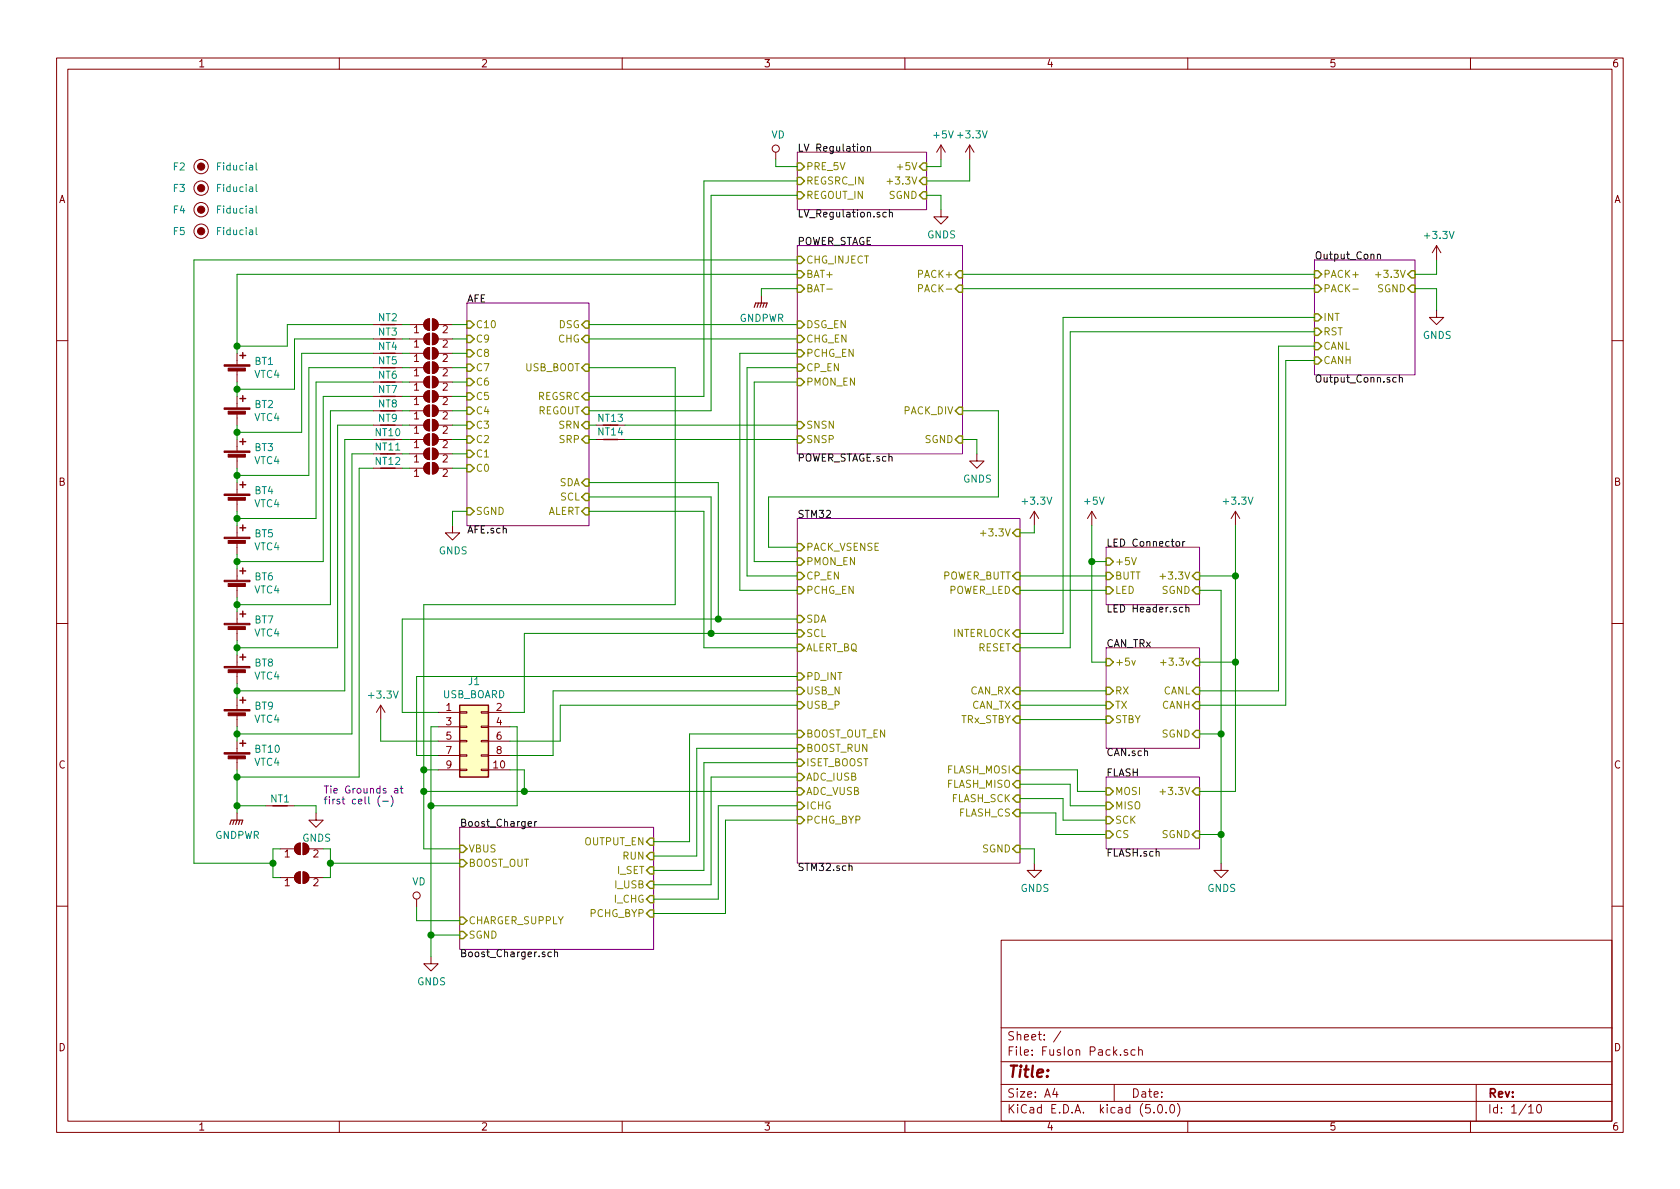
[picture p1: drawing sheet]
<svg xmlns="http://www.w3.org/2000/svg" width="297mm" height="210mm" viewBox="0 0 297 210" stroke-linecap="round" stroke-linejoin="round" font-family="sans-serif">
<g fill="none" stroke="#840000" stroke-width=".18">
<path d="M10 10.3h277v189.9h-277zM12 12.2h273v186.1h-273zM60 10.3v1.9M110 10.3v1.9M160 10.3v1.9M210 10.3v1.9M260 10.3v1.9M137.2 26.9v1.3M166.4 37.1v1.2h1.2l-1.2 1.3-1.3-1.3h1.3M166.4 25.6l-.8 1.3M166.4 25.6v2.6M166.4 25.6l.7 1.3"/>
<path d="M171.4 25.6l-.7 1.3M171.4 25.6v2.6M171.4 25.6l.8 1.3M66 57.4h5.1M66 59.9h5.1M72.4 57.4h2.5M72.4 59.9h2.5M75.2 56.7l.4-.3h.3v2a1.03 1.03 0 0 1-.9-.6 1.03 1.03 0 0 1 .2-1.1zM75.2 59.3l.4-.3 .3-.1v2.1a1.03 1.03 0 0 1-.9-.6 1.03 1.03 0 0 1 .2-1.1zM76.5 56.4a1.02 1.02 0 0 1 1 1 1.02 1.02 0 0 1-1 1zM76.5 58.9a1.02 1.02 0 0 1 1 1 1.02 1.02 0 0 1-1 1.1zM77.5 57.4h2.5"/>
<path d="M77.5 59.9h2.5M134.6 52.3v1.3M254 54.9v1.2h1.3l-1.3 1.3-1.3-1.3h1.3M254 43.4l-.8 1.3M254 43.4v2.6M254 43.4l.8 1.3M10 60.2h2M41.9 62.5v2M41.9 65.5v2.1M41.9 70.1v2M41.9 73.1v2.1M41.9 77.7v2.1"/>
<path d="M66 62.5h5.1M66 65h5.1M66 67.6h5.1M66 70.1h5.1M66 72.6h5.1M66 75.2h5.1M72.4 77.7h2.5M72.4 62.5h2.5M72.4 65h2.5M72.4 67.6h2.5M72.4 70.1h2.5M72.4 72.6h2.5"/>
<path d="M72.4 75.2h2.5M75.2 61.8l.4-.3h.3v2a1.03 1.03 0 0 1-.9-.6 1.03 1.03 0 0 1 .2-1.1zM75.2 66.9l.4-.3 .3-.1v2.1a1.03 1.03 0 0 1-.9-.6 1.03 1.03 0 0 1 .2-1.1zM75.2 72l.4-.3 .3-.1v2.1a1.03 1.03 0 0 1-.9-.6 1.03 1.03 0 0 1 .2-1.1zM75.2 74.5l.4-.3h.3v2a1.03 1.03 0 0 1-.9-.6 1.03 1.03 0 0 1 .2-1.1zM75.2 77.1l.4-.3 .3-.1v2a1.03 1.03 0 0 1-.9-.6 1.03 1.03 0 0 1 .2-1zM75.2 79.6l.4-.3 .3-.1v2.1a1.03 1.03 0 0 1-.9-.6 1.03 1.03 0 0 1 .2-1.1zM75.3 64.2l.6-.2v2a1.02 1.02 0 0 1-.9-.6 1.02 1.02 0 0 1 .3-1.2zM75.3 69.3l.6-.2v2a1.02 1.02 0 0 1-.9-.7 1.02 1.02 0 0 1 .3-1.1zM76.5 61.5a1.02 1.02 0 0 1 1 1 1.02 1.02 0 0 1-1 1zM76.5 64a1.02 1.02 0 0 1 1 1 1.02 1.02 0 0 1-1 1zM76.5 66.5a1.02 1.02 0 0 1 1 1.1 1.02 1.02 0 0 1-1 1z"/>
<path d="M76.5 69.1a1.02 1.02 0 0 1 1 1 1.02 1.02 0 0 1-1 1zM76.5 71.6a1.02 1.02 0 0 1 1 1 1.02 1.02 0 0 1-1 1.1zM76.5 74.2a1.02 1.02 0 0 1 1 1 1.02 1.02 0 0 1-1 1zM76.5 76.7a1.02 1.02 0 0 1 1 1 1.02 1.02 0 0 1-1 1zM76.5 79.2a1.02 1.02 0 0 1 1 1.1 1.02 1.02 0 0 1-1 1zM77.5 77.7h2.5M77.5 62.5h2.5M77.5 65h2.5M77.5 67.6h2.5M77.5 70.1h2.5M77.5 72.6h2.5M77.5 75.2h2.5"/>
<path d="M105.4 77.7h5.1M285 60.2h2M41.9 80.8v2M41.9 85.3v2.1M41.9 88.4v2M41.9 93v2M41.9 96v2M68.6 80.3h2.5M72.4 80.3h2.5M72.4 82.8h2.5M75.2 82.1l.4-.3h.3v2a1.03 1.03 0 0 1-.9-.6 1.03 1.03 0 0 1 .2-1.1zM76.5 81.8a1.02 1.02 0 0 1 1 1 1.02 1.02 0 0 1-1 1z"/>
<path d="M77.5 80.3h2.5M77.5 82.8h2.5M80 93v1.2h1.3l-1.3 1.3-1.3-1.3h1.3M172.7 80.3v1.2h1.3l-1.3 1.3-1.3-1.3h1.3M182.9 90.4l-.8 1.3M182.9 90.4v2.6M182.9 90.4l.7 1.3M193 90.4l-.7 1.3M193 90.4v2.6M193 90.4l.8 1.3M218.4 90.4l-.7 1.3M218.4 90.4v2.6"/>
<path d="M218.4 90.4l.8 1.3M10 110.3h2M41.9 100.6v2M41.9 103.6v2.1M41.9 108.2v2M41.9 111.2v2.1M41.9 115.8v2.1M41.9 118.9v2M285 110.3h2M41.9 123.4v2.1M41.9 126.5v2M41.9 131.1v2"/>
<path d="M41.9 134.1v2M67.3 124.7l-.8 1.3M67.3 124.7v2.5M67.3 124.7l.8 1.3M77.5 126h3.8M77.5 136.1h3.8M77.5 128.5h3.8M77.5 131.1h3.8M77.5 133.6h3.8M81.3 136h1.2v.3h-1.2zM81.3 133.5h1.2v.2h-1.2zM81.3 130.9h1.2v.3h-1.2z"/>
<path d="M81.3 128.4h1.2v.2h-1.2zM81.3 125.9h1.2v.2h-1.2zM85.1 136h1.3v.3h-1.3zM85.1 133.5h1.3v.2h-1.3zM85.1 130.9h1.3v.3h-1.3zM85.1 128.4h1.3v.2h-1.3zM85.1 125.9h1.3v.2h-1.3zM86.4 126h3.8M86.4 136.1h3.8M86.4 128.5h3.8M86.4 131.1h3.8M86.4 133.6h3.8"/>
<path d="M41.9 143.8v1.2M47 142.5h5.1M49.5 150.1h2.6M49.5 155.2h2.6M52.3 149.4l.4-.3h.4v2a1.03 1.03 0 0 1-.9-.6 1.03 1.03 0 0 1 .1-1.1zM52.3 154.5l.4-.3h.4v2a1.03 1.03 0 0 1-.9-.6 1.03 1.03 0 0 1 .1-1.1zM53.6 149.1a1.02 1.02 0 0 1 1 1 1.02 1.02 0 0 1-1 1zM53.6 154.2a1.02 1.02 0 0 1 1 1 1.02 1.02 0 0 1-1 1zM54.6 150.1h2.5M54.6 155.2h2.5M55.9 143.8v1.2h1.2l-1.2 1.3-1.3-1.3h1.3M73.7 159v1.3"/>
<path d="M182.9 152.6v1.3h1.2l-1.2 1.3-1.3-1.3h1.3M215.9 152.6v1.3h1.3l-1.3 1.3-1.3-1.3h1.3M10 160.2h2M76.2 169.2v1.2h1.3l-1.3 1.3-1.3-1.3h1.3M177 166.3h108v32h-108zM285 160.2h2M60 198.3v1.9M110 198.3v1.9M160 198.3v1.9M177 194.8h108M177 191.8h108M177 187.8h108"/>
<path d="M177 181.8h108M186.5 192.5l-.4 1h1M186.8 193v1M187.6 182.3l-1.3 2M197 191.8v3M199.3 185.7a.37 .37 0 0 0-.5 .1v.2l.5 .2 .1 .1-.2 .3-.4-.1M200.7 185.7l-.4-.1-.3 .3 .1 .6 .2 .1 .4-.1M201.3 185.7h.1a.37 .37 0 0 1 .6 .1v.8M201.3 185.1v1.5M204 196.7v.1M204.8 195.5l.4-.2a.94 .94 0 0 1 0 1.5 .79 .79 0 0 1-.4-1.3zM206.2 196.7v.1"/>
<path d="M207 195.4l.3-.1a.94 .94 0 0 1 0 1.5 .82 .82 0 0 1-.3-1.4zM208.2 195.1a1.71 1.71 0 0 1 0 2.3M210 198.3v1.9M260 198.3v1.9M261 191.8v6.5M270.3 195.8l.4-.5v1.5M270.3 196.8h.8M271.8 195.5l.4-.2a.94 .94 0 0 1 0 1.5 .79 .79 0 0 1-.4-1.3z"/>
<circle cx="35.6" cy="37.1" r="1.27"/>
<circle cx="35.6" cy="29.5" r="1.27"/>
<circle cx="35.6" cy="33.3" r="1.27"/>
<circle cx="137.2" cy="26.3" r=".63"/>
<circle cx="35.6" cy="40.9" r="1.27"/>
<circle cx="73.7" cy="158.4" r=".63"/>
</g>
<path d="M141 26.9h22.8v10.2h-22.8zM82.5 53.6h21.6v39.4h-21.6zM141 43.4h29.2v36.9h-29.2zM232.4 46h17.8v20.3h-17.8zM141 91.7h39.3v60.9h-39.3zM195.6 96.8h16.5v10.1h-16.5zM195.6 114.5h16.5v17.8h-16.5zM195.6 137.4h16.5v12.7h-16.5zM81.3 146.3h34.3v21.6h-34.3z" fill="none" stroke="#840084" stroke-width=".18"/>
<g fill="none" stroke="#848400" stroke-width=".25">
<path d="M141 31.4h.6l.6 .6-.6 .6h-.6zM141 33.9h.6l.6 .6-.6 .7h-.6zM141 28.8h.6l.6 .7-.6 .6h-.6zM163.2 33.9h.6v1.3h-.6l-.6-.7zM163.2 28.8h.6v1.3h-.6l-.6-.6zM163.2 31.4h.6v1.2h-.6l-.6-.6zM82.5 56.8h.7l.6 .6-.6 .6h-.7zM82.5 59.3h.7l.6 .6-.6 .7h-.7zM103.5 59.3h.6v1.3h-.6l-.6-.7zM103.5 56.8h.6v1.2h-.6l-.6-.6zM141 59.3h.6l.6 .6-.6 .7h-.6zM141 56.8h.6l.6 .6-.6 .6h-.6z"/>
<path d="M141 50.4h.6l.6 .6-.6 .7h-.6zM141 47.9h.6l.6 .6-.6 .6h-.6zM141 45.3h.6l.6 .7-.6 .6h-.6zM169.5 47.9h.7v1.2h-.7l-.6-.6zM169.5 50.4h.7v1.3h-.7l-.6-.7zM232.4 47.9h.6l.7 .6-.7 .6h-.6zM232.4 50.4h.6l.7 .6-.7 .7h-.6zM232.4 55.5h.6l.7 .6-.7 .7h-.6zM232.4 58h.6l.7 .7-.7 .6h-.6zM249.6 47.9h.6v1.2h-.6l-.7-.6zM249.6 50.4h.6v1.3h-.6l-.7-.7zM82.5 61.8h.7l.6 .7-.6 .6h-.7z"/>
<path d="M82.5 64.4h.7l.6 .6-.6 .7h-.7zM82.5 66.9h.7l.6 .7-.6 .6h-.7zM82.5 69.5h.7l.6 .6-.6 .6h-.7zM82.5 72h.7l.6 .6-.6 .7h-.7zM82.5 74.5h.7l.6 .7-.6 .6h-.7zM82.5 77.1h.7l.6 .6-.6 .7h-.7zM82.5 79.6h.7l.6 .7-.6 .6h-.7zM103.5 77.1h.6v1.3h-.6l-.6-.7zM103.5 74.5h.6v1.3h-.6l-.6-.6zM103.5 69.5h.6v1.2h-.6l-.6-.6zM103.5 72h.6v1.3h-.6l-.6-.7zM103.5 64.4h.6v1.3h-.6l-.6-.7z"/>
<path d="M141 64.4h.6l.6 .6-.6 .7h-.6zM141 66.9h.6l.6 .7-.6 .6h-.6zM141 61.8h.6l.6 .7-.6 .6h-.6zM141 77.1h.6l.6 .6-.6 .7h-.6zM141 74.5h.6l.6 .7-.6 .6h-.6zM169.5 77.1h.7v1.3h-.7l-.6-.7zM169.5 72h.7v1.3h-.7l-.6-.7zM232.4 63.1h.6l.7 .6-.7 .7h-.6zM232.4 60.6h.6l.7 .6-.7 .6h-.6zM82.5 82.2h.7l.6 .6-.6 .6h-.7zM82.5 89.8h.7l.6 .6-.6 .7h-.7zM103.5 84.7h.6v1.3h-.6l-.6-.7z"/>
<path d="M103.5 87.2h.6v1.3h-.6l-.6-.6zM103.5 89.8h.6v1.3h-.6l-.6-.7zM141 96.1h.6l.6 .7-.6 .6h-.6zM141 98.7h.6l.6 .6-.6 .6h-.6zM179.7 93.6h.6v1.3h-.6l-.6-.7zM195.6 98.7h.6l.6 .6-.6 .6h-.6zM141 111.4h.6l.6 .6-.6 .6h-.6zM141 108.8h.6l.6 .7-.6 .6h-.6zM141 101.2h.6l.6 .6-.6 .7h-.6zM141 103.8h.6l.6 .6-.6 .6h-.6zM141 113.9h.6l.6 .6-.6 .7h-.6zM141 119h.6l.6 .6-.6 .7h-.6z"/>
<path d="M179.7 103.8h.6v1.2h-.6l-.6-.6zM179.7 101.2h.6v1.3h-.6l-.6-.7zM179.7 113.9h.6v1.3h-.6l-.6-.7zM179.7 111.4h.6v1.2h-.6l-.6-.6zM195.6 116.5h.6l.6 .6-.6 .6h-.6zM195.6 103.8h.6l.6 .6-.6 .6h-.6zM195.6 101.2h.6l.6 .6-.6 .7h-.6zM211.5 116.5h.6v1.2h-.6l-.7-.6zM211.5 103.8h.6v1.2h-.6l-.7-.6zM211.5 101.2h.6v1.3h-.6l-.7-.7zM141 134.2h.6l.6 .7-.6 .6h-.6zM141 139.3h.6l.6 .6-.6 .7h-.6z"/>
<path d="M141 136.8h.6l.6 .6-.6 .6h-.6zM141 131.7h.6l.6 .6-.6 .7h-.6zM141 129.2h.6l.6 .6-.6 .6h-.6zM141 124.1h.6l.6 .6-.6 .6h-.6zM141 121.5h.6l.6 .7-.6 .6h-.6zM179.7 121.5h.6v1.3h-.6l-.6-.6zM179.7 124.1h.6v1.2h-.6l-.6-.6zM179.7 138h.6v1.3h-.6l-.6-.6zM179.7 135.5h.6v1.3h-.6l-.6-.7zM179.7 126.6h.6v1.3h-.6l-.6-.7zM195.6 126.6h.6l.6 .6-.6 .7h-.6zM195.6 124.1h.6l.6 .6-.6 .6h-.6z"/>
<path d="M195.6 121.5h.6l.6 .7-.6 .6h-.6zM195.6 139.3h.6l.6 .6-.6 .7h-.6zM211.5 129.2h.6v1.2h-.6l-.7-.6zM211.5 124.1h.6v1.2h-.6l-.7-.6zM211.5 121.5h.6v1.3h-.6l-.7-.6zM211.5 139.3h.6v1.3h-.6l-.7-.7zM81.3 149.5h.6l.6 .6-.6 .6h-.6zM81.3 152h.6l.6 .6-.6 .7h-.6zM114.9 150.7h.7v1.3h-.7l-.6-.6zM114.9 148.2h.7v1.3h-.7l-.6-.7zM114.9 153.3h.7v1.3h-.7l-.6-.7zM114.9 155.8h.7v1.3h-.7l-.6-.6z"/>
<path d="M114.9 158.4h.7v1.2h-.7l-.6-.6zM141 141.9h.6l.6 .6-.6 .6h-.6zM141 144.4h.6l.6 .6-.6 .7h-.6zM179.7 140.6h.6v1.3h-.6l-.6-.7zM179.7 143.1h.6v1.3h-.6l-.6-.6zM179.7 149.5h.6v1.2h-.6l-.6-.6zM195.6 141.9h.6l.6 .6-.6 .6h-.6zM195.6 144.4h.6l.6 .6-.6 .7h-.6zM195.6 146.9h.6l.6 .7-.6 .6h-.6zM211.5 146.9h.6v1.3h-.6l-.7-.6zM81.3 164.7h.6l.6 .6-.6 .7h-.6zM81.3 162.2h.6l.6 .6-.6 .6h-.6z"/>
<path d="M114.9 160.9h.7v1.3h-.7l-.6-.7z"/>
</g>
<g fill="none" stroke="#008400" stroke-width=".18">
<path d="M137.2 28.2v1.3h3.8M141 34.5h-15.3v38.1h-21.6M141 32h-16.5v38.1h-20.4M163.8 34.5h2.6v2.6M166.4 28.2v1.3h-2.6M171.4 28.2v3.8h-7.6M66 57.4h-15.2v3.8h-8.9M66 59.9h-13.9v8.9h-10.2M71.1 57.4h1.3M71.1 59.9h1.3M80 57.4h2.5M80 59.9h2.5"/>
<path d="M104.1 57.4h36.9M104.1 59.9h36.9M141 48.5h-99.1v14M141 51h-6.4v1.3M141 46h-106.7v106.6h14M170.2 48.5h62.2M170.2 51h62.2M232.4 56.1h-44.4v55.9h-7.7M232.4 58.7h-43.2v55.8h-8.9M250.2 51h3.8v3.9M254 46v2.5h-3.8M41.9 67.6v2.5"/>
<path d="M41.9 75.2v2.5M66 72.6h-7.6v34.3h-16.5M66 70.1h-8.9v29.2h-15.2M66 67.6h-10.1v24.1h-14M66 65h-11.4v19.1h-12.7M66 62.5h-12.7v13.9h-11.4M66 75.2h-6.3v39.3h-17.8M66 77.7h-5v44.5h-19.1M71.1 72.6h1.3M71.1 67.6h1.3M71.1 65h1.3M71.1 62.5h1.3"/>
<path d="M71.1 70.1h1.3M71.1 77.7h1.3M71.1 75.2h1.3M80 72.6h2.5M80 67.6h2.5M80 65h2.5M80 62.5h2.5M80 70.1h2.5M80 77.7h2.5M80 75.2h2.5M104.1 65h15.3v41.9h-44.5v43.2h6.4M104.1 77.7h1.3"/>
<path d="M104.1 75.2h1.3M110.5 77.7h30.5M110.5 75.2h30.5M141 67.6h-7.7v31.7h7.7M141 65h-8.9v36.8h8.9M141 62.5h-10.2v41.9h10.2M170.2 72.6h6.3v15.3h-40.6v8.9h5.1M170.2 77.7h2.5v2.6M232.4 61.2h-6.3v61h-14M232.4 63.7h-5.1v61h-15.2M41.9 82.8v2.5M41.9 90.4v2.6"/>
<path d="M41.9 98v2.6M66 80.3h-3.8v49.5h-20.3M66 82.8h-2.5v54.6h-21.6M71.1 80.3h1.3M71.1 82.8h1.3M80 80.3h2.5M80 82.8h2.5M82.5 90.4h-2.5v2.6M104.1 87.9h21.6v24.1M104.1 90.4h20.4v24.1h16.5M104.1 85.3h22.9v24.2M182.9 93v1.2h-2.6"/>
<path d="M193 99.3h2.6M193 93v24.1h2.6M218.4 93v46.9h-6.3M41.9 105.7v2.5M41.9 113.3v2.5M141 109.5h-69.9v16.5h6.4M141 112h-48.3v14h-2.5M141 119.6h-67.3v14h3.8M180.3 101.8h15.3M180.3 104.4h15.3M212.1 101.8h6.3M212.1 104.4h3.8v48.2"/>
<path d="M212.1 117.1h6.3M41.9 120.9v2.5M41.9 128.5v2.6M41.9 136.1v7.7M67.3 127.2v3.9h10.2M74.9 136.1h2.6M74.9 139.9h66.1M77.5 128.5h-1.3v40.7M90.2 136.1h2.5v3.8M90.2 128.5h1.2v14h-15.2M141 137.4h-15.3v19.1h-10.1M141 134.9h-16.5v19h-8.9"/>
<path d="M141 122.2h-43.2v11.4h-7.6M141 124.7h-41.9v6.4h-8.9M141 129.8h-19.1v19h-6.3M141 132.3h-17.8v19.1h-7.6M180.3 122.2h15.3M180.3 124.7h15.3M180.3 127.2h15.3M180.3 136.1h10.2v3.8h5.1M180.3 138.7h8.9v3.8h6.4M212.1 129.8h3.8M41.9 142.5h5.1M49.5 150.1h-1.2v5.1h1.2"/>
<path d="M52.1 142.5h3.8v1.3M57.1 150.1h1.3v5.1h-1.3M58.4 152.6h22.9M141 142.5h-14v16.5h-11.4M141 145h-12.7v16.5h-12.7M180.3 141.2h7.7v3.8h7.6M180.3 143.8h6.4v3.8h8.9M180.3 150.1h2.6v2.5M212.1 147.6h3.8M73.7 160.3v2.5h7.6M76.2 165.3h5.1"/>
</g>
<g fill="none" stroke="#840000" stroke-width=".25">
<path d="M42.4 78.1h1M42.4 70.5h1M42.4 62.9h1M42.9 62.4v1M42.9 70v1M42.9 77.6v1M106.7 77.7h2.5M42.4 93.3h1M42.4 85.7h1M42.9 85.2v1M42.9 92.8v1M42.4 116.2h1"/>
<path d="M42.4 108.6h1M42.4 101h1M42.9 100.5v1M42.9 108.1v1M42.9 115.7v1M42.4 131.4h1M42.4 123.8h1M42.9 123.3v1M42.9 130.9v1M81.3 124.7h5.1v12.7h-5.1z"/>
</g>
<g fill="none" stroke="#000" stroke-width=".18">
<path d="M152.3 26l.3-.1 .2 .2-.1 .6h-.3l-.2-.1zM153.4 26l.1-.1 .3 .1 .1 .7M153.4 25.9v.8M156.7 37.6l-.4-.1-.2 .3 .1 .5h.5M157.3 37.7l.1-.2 .3 .1 .1 .8M157.3 37.1v1.3M243.5 45.1l.2-.1h.3l.1 .8M243.5 45v.8M246.9 66.8l-.4-.1-.2 .3 .1 .5h.5M247.4 66.9l.2-.2 .3 .1 .1 .8M247.4 66.3v1.3M208 95.9l.2-.1 .3 .1 .1 .5-.1 .1-.3 .1-.2-.1z"/>
<path d="M209.1 95.8v.8M209.5 95.8l-.4 .2M209.1 107.4h-.3l-.3 .2 .1 .6h.5M209.7 107.5l.2-.1h.3v.8M209.7 107v1.2M93.4 145.7l.6-.1-.1-.3h-.4l-.1 .2v.6h.5M94.5 145.3v.8M94.9 145.3h-.3l-.1 .2M150.1 153.2l.2-.1 .3 .1v.7M97.5 168.4l-.4-.1-.2 .3 .1 .5h.5M98 168.5l.2-.2 .3 .1 .1 .8M98 167.9v1.3"/>
</g>
<path d="M156.8 32.1h1M146.2 51.1h.9M162.4 51l.7-.1v-.4l-.2-.2h-.5v1.3M239.2 51.1h1M243.2 48.6h1M173.4 94.3h.9M200.1 98.6l.4 1.3 .4-1.3M200.1 116.8l.3 .8 .3-.8M205.1 101.9h1M205.2 117.2h1M205.1 140h1" fill="none" stroke="#848400" stroke-width=".18"/>
<g fill="#008400" stroke="#008400" stroke-width=".25">
<circle cx="215.9" cy="129.8" r=".51"/>
<circle cx="215.9" cy="147.6" r=".51"/>
<circle cx="218.4" cy="101.8" r=".51"/>
<circle cx="218.4" cy="117.1" r=".51"/>
<circle cx="127" cy="109.5" r=".51"/>
<circle cx="125.7" cy="112" r=".51"/>
<circle cx="74.9" cy="139.9" r=".51"/>
<circle cx="41.9" cy="68.8" r=".51"/>
<circle cx="41.9" cy="76.4" r=".51"/>
<circle cx="41.9" cy="84.1" r=".51"/>
<circle cx="41.9" cy="91.7" r=".51"/>
<circle cx="41.9" cy="99.3" r=".51"/>
<circle cx="41.9" cy="106.9" r=".51"/>
<circle cx="41.9" cy="114.5" r=".51"/>
<circle cx="41.9" cy="122.2" r=".51"/>
<circle cx="41.9" cy="129.8" r=".51"/>
<circle cx="41.9" cy="137.4" r=".51"/>
<circle cx="41.9" cy="61.2" r=".51"/>
<circle cx="41.9" cy="142.5" r=".51"/>
<circle cx="48.3" cy="152.6" r=".51"/>
<circle cx="193" cy="99.3" r=".51"/>
<circle cx="76.2" cy="142.5" r=".51"/>
<circle cx="76.2" cy="165.3" r=".51"/>
<circle cx="58.4" cy="152.6" r=".51"/>
<circle cx="74.9" cy="136.1" r=".51"/>
<circle cx="92.7" cy="139.9" r=".51"/>
</g>
<path d="M81.3 124.7h5.1v12.7h-5.1z" fill="#ffffc2" stroke="#ffffc2" stroke-width=".18"/>
<path d="M133.3 54.4l.3-.8h2l-.2 .8M134.1 53.6l-.2 .8M134.6 53.6l-.2 .8M135.1 53.6l-.2 .8M40.6 145.8l.3-.8h2l-.2 .8M41.4 145l-.3 .8M41.9 145l-.2 .8M42.4 145l-.2 .8" fill="none" stroke="#840000" stroke-width=".2"/>
<g fill="#840000" stroke="#840000" stroke-width=".18">
<path d="M39.6 133.1h4.6v.2h-4.6z"/>
<path d="M40.3 133.7h3.1v.5h-3.1z"/>
<path d="M39.6 125.5h4.6v.2h-4.6z"/>
<path d="M40.3 126.1h3.1v.5h-3.1z"/>
<path d="M39.6 117.9h4.6v.2h-4.6z"/>
<path d="M40.3 118.4h3.1v.5h-3.1z"/>
<path d="M39.6 110.2h4.6v.3h-4.6z"/>
<path d="M40.3 110.8h3.1v.5h-3.1z"/>
<path d="M39.6 102.6h4.6v.3h-4.6z"/>
<path d="M40.3 103.2h3.1v.5h-3.1z"/>
<path d="M39.6 95h4.6v.2h-4.6z"/>
<path d="M40.3 95.6h3.1v.5h-3.1z"/>
<path d="M39.6 87.4h4.6v.2h-4.6z"/>
<path d="M40.3 88h3.1v.5h-3.1z"/>
<path d="M39.6 79.8h4.6v.2h-4.6z"/>
<path d="M40.3 80.3h3.1v.5h-3.1z"/>
<path d="M39.6 72.1h4.6v.3h-4.6z"/>
<path d="M40.3 72.7h3.1v.5h-3.1z"/>
<path d="M39.6 64.5h4.6v.3h-4.6z"/>
<path d="M40.3 65.1h3.1v.5h-3.1z"/>
<path d="M75.2 56.7l.4-.3h.3v2a1.03 1.03 0 0 1-.9-.6 1.03 1.03 0 0 1 .2-1.1z"/>
<path d="M76.5 56.4a1.02 1.02 0 0 1 1 1 1.02 1.02 0 0 1-1 1z"/>
<path d="M75.2 59.3l.4-.3 .3-.1v2.1a1.03 1.03 0 0 1-.9-.6 1.03 1.03 0 0 1 .2-1.1z"/>
<path d="M76.5 58.9a1.02 1.02 0 0 1 1 1 1.02 1.02 0 0 1-1 1.1z"/>
<path d="M75.2 61.8l.4-.3h.3v2a1.03 1.03 0 0 1-.9-.6 1.03 1.03 0 0 1 .2-1.1z"/>
<path d="M76.5 61.5a1.02 1.02 0 0 1 1 1 1.02 1.02 0 0 1-1 1z"/>
<path d="M75.3 64.2l.6-.2v2a1.02 1.02 0 0 1-.9-.6 1.02 1.02 0 0 1 .3-1.2z"/>
<path d="M76.5 64a1.02 1.02 0 0 1 1 1 1.02 1.02 0 0 1-1 1z"/>
<path d="M75.2 66.9l.4-.3 .3-.1v2.1a1.03 1.03 0 0 1-.9-.6 1.03 1.03 0 0 1 .2-1.1z"/>
<path d="M76.5 66.5a1.02 1.02 0 0 1 1 1.1 1.02 1.02 0 0 1-1 1z"/>
<path d="M75.3 69.3l.6-.2v2a1.02 1.02 0 0 1-.9-.7 1.02 1.02 0 0 1 .3-1.1z"/>
<path d="M76.5 69.1a1.02 1.02 0 0 1 1 1 1.02 1.02 0 0 1-1 1z"/>
<path d="M75.2 72l.4-.3 .3-.1v2.1a1.03 1.03 0 0 1-.9-.6 1.03 1.03 0 0 1 .2-1.1z"/>
<path d="M76.5 71.6a1.02 1.02 0 0 1 1 1 1.02 1.02 0 0 1-1 1.1z"/>
<path d="M75.2 74.5l.4-.3h.3v2a1.03 1.03 0 0 1-.9-.6 1.03 1.03 0 0 1 .2-1.1z"/>
<path d="M76.5 74.2a1.02 1.02 0 0 1 1 1 1.02 1.02 0 0 1-1 1z"/>
<path d="M75.2 77.1l.4-.3 .3-.1v2a1.03 1.03 0 0 1-.9-.6 1.03 1.03 0 0 1 .2-1z"/>
<path d="M76.5 76.7a1.02 1.02 0 0 1 1 1 1.02 1.02 0 0 1-1 1z"/>
<path d="M75.2 79.6l.4-.3 .3-.1v2.1a1.03 1.03 0 0 1-.9-.6 1.03 1.03 0 0 1 .2-1.1z"/>
<path d="M76.5 79.2a1.02 1.02 0 0 1 1 1.1 1.02 1.02 0 0 1-1 1z"/>
<path d="M75.2 82.1l.4-.3h.3v2a1.03 1.03 0 0 1-.9-.6 1.03 1.03 0 0 1 .2-1.1z"/>
<path d="M76.5 81.8a1.02 1.02 0 0 1 1 1 1.02 1.02 0 0 1-1 1z"/>
<path d="M52.3 149.4l.4-.3h.4v2a1.03 1.03 0 0 1-.9-.6 1.03 1.03 0 0 1 .1-1.1z"/>
<path d="M53.6 149.1a1.02 1.02 0 0 1 1 1 1.02 1.02 0 0 1-1 1z"/>
<path d="M52.3 154.5l.4-.3h.4v2a1.03 1.03 0 0 1-.9-.6 1.03 1.03 0 0 1 .1-1.1z"/>
<path d="M53.6 154.2a1.02 1.02 0 0 1 1 1 1.02 1.02 0 0 1-1 1z"/>
<circle cx="35.6" cy="29.5" r=".63"/>
<circle cx="35.6" cy="33.3" r=".63"/>
<circle cx="35.6" cy="37.1" r=".63"/>
<circle cx="35.6" cy="40.9" r=".63"/>
</g>
<path d="M69.8 139.5h.5v.8M70.3 139.7l-.4 .1-.2 .1 .1 .3h.5M70.8 139.4h.4M70.9 139v1.1l.3 .2M67.2 140.7a1.47 1.47 0 0 0 0 1.9M67.7 141.7h1M69.1 140.7a1.47 1.47 0 0 1 0 1.9" fill="none" stroke="#0000c2" stroke-width=".18"/>
<path d="M45.3 28.8v1.1l.2 .2M45.3 32.6v1.1l.2 .2M45.3 36.4v1.1l.2 .2M45.3 40.2v1.1l.2 .2" fill="none" stroke="#008484" stroke-width=".18"/>
<text font-size="2.8" fill="#840000" x="178" y="190.5">Title:</text>
<g font-size="2.1" fill="#840000">
<text x="178" y="184">Sheet: /</text>
<text x="178" y="186.7">File: FusIon Pack.sch</text>
<text x="178" y="196.9">KiCad E.D.A. kicad (5.0.0)</text>
<text x="178" y="194.1">Size: A4</text>
<text x="200" y="194.1">Date:</text>
<text x="263" y="194.1">Rev:</text>
<text x="263" y="196.9">Id: 1/10</text>
</g>
<g font-size="1.8" fill="#840000">
<text x="35" y="11.9">1</text>
<text x="85" y="11.9">2</text>
<text x="135" y="11.9">3</text>
<text x="185" y="11.9">4</text>
<text x="235" y="11.9">5</text>
<text x="285" y="11.9">6</text>
<text x="10.4" y="35.9">A</text>
<text x="285.4" y="35.9">A</text>
<text x="73.2" y="58.9">1</text>
<text x="78.3" y="58.9">2</text>
<text x="73.2" y="61.5">1</text>
<text x="73.2" y="64">1</text>
<text x="78.3" y="61.5">2</text>
<text x="78.3" y="64">2</text>
<text x="73.2" y="66.5">1</text>
<text x="73.2" y="69.1">1</text>
<text x="73.2" y="71.6">1</text>
<text x="78.3" y="66.5">2</text>
<text x="78.3" y="69.1">2</text>
<text x="78.3" y="71.6">2</text>
<text x="73.2" y="74.2">1</text>
<text x="73.2" y="76.7">1</text>
<text x="78.3" y="74.2">2</text>
<text x="78.3" y="76.7">2</text>
<text x="73.2" y="79.2">1</text>
<text x="73.2" y="81.8">1</text>
<text x="78.3" y="79.2">2</text>
<text x="78.3" y="81.8">2</text>
<text x="10.4" y="85.9">B</text>
<text x="73.2" y="84.3">1</text>
<text x="78.3" y="84.3">2</text>
<text x="285.4" y="85.9">B</text>
<text x="78.9" y="125.7">1</text>
<text x="87.8" y="125.7">2</text>
<text x="78.9" y="128.3">3</text>
<text x="78.9" y="130.8">5</text>
<text x="87.8" y="128.3">4</text>
<text x="87.8" y="130.8">6</text>
<text x="10.4" y="135.9">C</text>
<text x="78.9" y="133.3">7</text>
<text x="78.9" y="135.9">9</text>
<text x="87.3" y="135.9">10</text>
<text x="87.8" y="133.3">8</text>
<text x="285.4" y="135.9">C</text>
<text x="50.3" y="151.6">1</text>
<text x="55.4" y="151.6">2</text>
<text x="50.3" y="156.7">1</text>
<text x="55.4" y="156.7">2</text>
<text x="10.4" y="185.9">D</text>
<text x="285.4" y="185.9">D</text>
<text x="35" y="199.9">1</text>
<text x="85" y="199.9">2</text>
<text x="135" y="199.9">3</text>
<text x="185" y="199.9">4</text>
<text x="235" y="199.9">5</text>
<text x="285" y="199.9">6</text>
</g>
<g font-size="1.8" fill="#008484">
<text x="136.4" y="24.5">VD</text>
<text x="165.2" y="24.5">+5V +3.3V</text>
<text x="30.7" y="30.1">F2</text>
<text x="30.7" y="34">F3</text>
<text x="38.6" y="30.1">Fiducial</text>
<text x="38.6" y="34">Fiducial</text>
<text x="30.7" y="37.8">F4</text>
<text x="30.7" y="41.6">F5</text>
<text x="38.6" y="37.8">Fiducial</text>
<text x="38.6" y="41.6">Fiducial</text>
<text x="164" y="42.2">GNDS</text>
<text x="252" y="42.3">+3.3V</text>
<text x="66.9" y="56.8">NT2</text>
<text x="66.9" y="59.4">NT3</text>
<text x="130.7" y="56.9">GNDPWR</text>
<text x="251.6" y="59.9">GNDS</text>
<text x="45" y="64.5">BT1</text>
<text x="66.9" y="61.9">NT4</text>
<text x="66.9" y="64.4">NT5</text>
<text x="45" y="66.8">VTC4</text>
<text x="66.9" y="67">NT6</text>
<text x="66.9" y="69.5">NT7</text>
<text x="45" y="74.5">VTC4</text>
<text x="45" y="72.2">BT2</text>
<text x="66.4" y="77.1">NT10</text>
<text x="66.9" y="72.1">NT8</text>
<text x="66.9" y="74.6">NT9</text>
<text x="105.8" y="74.6">NT13</text>
<text x="105.8" y="77">NT14</text>
<text x="45" y="82.1">VTC4</text>
<text x="45" y="79.8">BT3</text>
<text x="66.4" y="79.7">NT11</text>
<text x="66.4" y="82.2">NT12</text>
<text x="45" y="89.7">VTC4</text>
<text x="45" y="87.4">BT4</text>
<text x="170.3" y="85.3">GNDS</text>
<text x="180.9" y="89.2">+3.3V</text>
<text x="191.8" y="89.2">+5V</text>
<text x="216.5" y="89.2">+3.3V</text>
<text x="45" y="95">BT5</text>
<text x="45" y="97.3">VTC4</text>
<text x="77.6" y="98">GNDS</text>
<text x="45" y="104.9">VTC4</text>
<text x="45" y="102.6">BT6</text>
<text x="45" y="112.6">VTC4</text>
<text x="45" y="110.3">BT7</text>
<text x="45" y="117.9">BT8</text>
<text x="45" y="120.2">VTC4</text>
<text x="45" y="125.5">BT9</text>
<text x="65.4" y="123.5">+3.3V</text>
<text x="78.2" y="123.5">USB_BOARD</text>
<text x="82.9" y="121.2">J1</text>
<text x="45" y="127.8">VTC4</text>
<text x="45" y="135.4">VTC4</text>
<text x="45.1" y="133.1">BT10</text>
<text x="47.9" y="141.9">NT1</text>
<text x="38" y="148.4">GNDPWR</text>
<text x="53.5" y="148.8">GNDS</text>
<text x="72.9" y="156.6">VD</text>
<text x="180.5" y="157.7">GNDS</text>
<text x="213.5" y="157.7">GNDS</text>
<text x="73.8" y="174.2">GNDS</text>
</g>
<g font-size="1.8">
<text x="141" y="26.8">LV Regulation</text>
<text x="141" y="38.4">LV_Regulation.sch</text>
<text x="141" y="43.3">POWER_STAGE</text>
<text x="232.4" y="45.9">Output_Conn</text>
<text x="82.5" y="53.5">AFE</text>
<text x="232.4" y="67.7">Output_Conn.sch</text>
<text x="141" y="81.6">POWER_STAGE.sch</text>
<text x="82.5" y="94.3">AFE.sch</text>
<text x="141" y="91.6">STM32</text>
<text x="195.6" y="96.7">LED Connector</text>
<text x="195.6" y="108.3">LED Header.sch</text>
<text x="195.6" y="114.4">CAN_TRx</text>
<text x="195.6" y="133.7">CAN.sch</text>
<text x="195.6" y="137.3">FLASH</text>
<text x="81.3" y="146.2">Boost_Charger</text>
<text x="141" y="154">STM32.sch</text>
<text x="195.6" y="151.5">FLASH.sch</text>
<text x="81.3" y="169.3">Boost_Charger.sch</text>
</g>
<g font-size="1.8" fill="#848400">
<text x="142.5" y="32.6">REGSRC_IN</text>
<text x="142.5" y="35.2">REGOUT_IN</text>
<text x="142.5" y="30.1">PRE_5V</text>
<text x="157.2" y="35.2">SGND</text>
<text x="157.6" y="32.6">+3.3V</text>
<text x="159.1" y="30.1">+5V</text>
<text x="142.5" y="46.6">CHG_INJECT</text>
<text x="142.5" y="51.7">BAT-</text>
<text x="142.5" y="49.1">BAT+</text>
<text x="162.6" y="49.1">PACK+</text>
<text x="163.1" y="51.7">PACK-</text>
<text x="233.9" y="49.1">PACK+</text>
<text x="233.9" y="51.7">PACK-</text>
<text x="243.6" y="51.7">SGND</text>
<text x="244" y="49.1">+3.3V</text>
<text x="84.1" y="58">C10</text>
<text x="98.8" y="58">DSG</text>
<text x="142.5" y="58">DSG_EN</text>
<text x="233.9" y="56.8">INT</text>
<text x="233.9" y="59.3">RST</text>
<text x="84.1" y="60.6">C9</text>
<text x="84.1" y="63.1">C8</text>
<text x="84.1" y="65.7">C7</text>
<text x="92.8" y="65.7">USB_BOOT</text>
<text x="98.7" y="60.6">CHG</text>
<text x="142.5" y="60.6">CHG_EN</text>
<text x="142.5" y="65.7">CP_EN</text>
<text x="142.5" y="63.1">PCHG_EN</text>
<text x="233.9" y="64.4">CANH</text>
<text x="233.9" y="61.8">CANL</text>
<text x="84.1" y="68.2">C6</text>
<text x="84.1" y="70.7">C5</text>
<text x="95" y="70.7">REGSRC</text>
<text x="142.5" y="68.2">PMON_EN</text>
<text x="84.1" y="73.3">C4</text>
<text x="84.1" y="75.8">C3</text>
<text x="95" y="73.3">REGOUT</text>
<text x="98.9" y="75.8">SRN</text>
<text x="142.5" y="75.8">SNSN</text>
<text x="159.7" y="73.3">PACK_DIV</text>
<text x="84.1" y="78.4">C2</text>
<text x="84.1" y="80.9">C1</text>
<text x="84.1" y="83.4">C0</text>
<text x="99" y="78.4">SRP</text>
<text x="142.5" y="78.4">SNSP</text>
<text x="163.6" y="78.4">SGND</text>
<text x="98.9" y="86">SDA</text>
<text x="99.1" y="88.5">SCL</text>
<text x="84.1" y="91.1">SGND</text>
<text x="96.7" y="91.1">ALERT</text>
<text x="174.1" y="94.9">+3.3V</text>
<text x="142.5" y="97.4">PACK_VSENSE</text>
<text x="142.5" y="99.9">PMON_EN</text>
<text x="197.1" y="99.9">+5V</text>
<text x="142.5" y="102.5">CP_EN</text>
<text x="142.5" y="105">PCHG_EN</text>
<text x="166.4" y="102.5">POWER_BUTT</text>
<text x="167.6" y="105">POWER_LED</text>
<text x="197.1" y="105">LED</text>
<text x="197.1" y="102.5">BUTT</text>
<text x="205.5" y="105">SGND</text>
<text x="205.9" y="102.5">+3.3V</text>
<text x="142.5" y="112.6">SCL</text>
<text x="142.5" y="110.1">SDA</text>
<text x="168.5" y="112.6">INTERLOCK</text>
<text x="142.5" y="115.2">ALERT_BQ</text>
<text x="172.9" y="115.2">RESET</text>
<text x="197.1" y="117.7">+5v</text>
<text x="206.1" y="117.7">+3.3v</text>
<text x="142.5" y="120.3">PD_INT</text>
<text x="142.5" y="125.3">USB_P</text>
<text x="142.5" y="122.8">USB_N</text>
<text x="171.6" y="122.8">CAN_RX</text>
<text x="171.7" y="125.3">CAN_TX</text>
<text x="197.1" y="125.3">TX</text>
<text x="197.1" y="122.8">RX</text>
<text x="205.5" y="125.3">CANH</text>
<text x="205.7" y="122.8">CANL</text>
<text x="142.5" y="130.4">BOOST_OUT_EN</text>
<text x="169.8" y="127.9">TRx_STBY</text>
<text x="197.1" y="127.9">STBY</text>
<text x="205.5" y="130.4">SGND</text>
<text x="142.5" y="135.5">ISET_BOOST</text>
<text x="142.5" y="133">BOOST_RUN</text>
<text x="167.4" y="136.8">FLASH_MOSI</text>
<text x="142.5" y="140.6">ADC_VUSB</text>
<text x="142.5" y="138">ADC_IUSB</text>
<text x="142.5" y="143.1">ICHG</text>
<text x="167.4" y="139.3">FLASH_MISO</text>
<text x="168.2" y="141.9">FLASH_SCK</text>
<text x="197.1" y="140.6">MOSI</text>
<text x="197.1" y="143.1">MISO</text>
<text x="205.9" y="140.6">+3.3V</text>
<text x="103.3" y="149.5">OUTPUT_EN</text>
<text x="142.5" y="145.7">PCHG_BYP</text>
<text x="169.5" y="144.4">FLASH_CS</text>
<text x="197.1" y="145.7">SCK</text>
<text x="197.1" y="148.2">CS</text>
<text x="205.5" y="148.2">SGND</text>
<text x="82.8" y="150.7">VBUS</text>
<text x="82.8" y="153.3">BOOST_OUT</text>
<text x="109.1" y="154.6">I_SET</text>
<text x="110.2" y="152">RUN</text>
<text x="173.7" y="150.7">SGND</text>
<text x="108.6" y="159.6">I_CHG</text>
<text x="108.8" y="157.1">I_USB</text>
<text x="82.8" y="166">SGND</text>
<text x="82.8" y="163.4">CHARGER_SUPPLY</text>
<text x="104.3" y="162.2">PCHG_BYP</text>
</g>
<g font-size="1.8" fill="#0000c2">
<text x="57.1" y="140.3">Tie Grounds at</text>
<text x="57.1" y="142.2">first cell (-)</text>
</g>
</svg>
